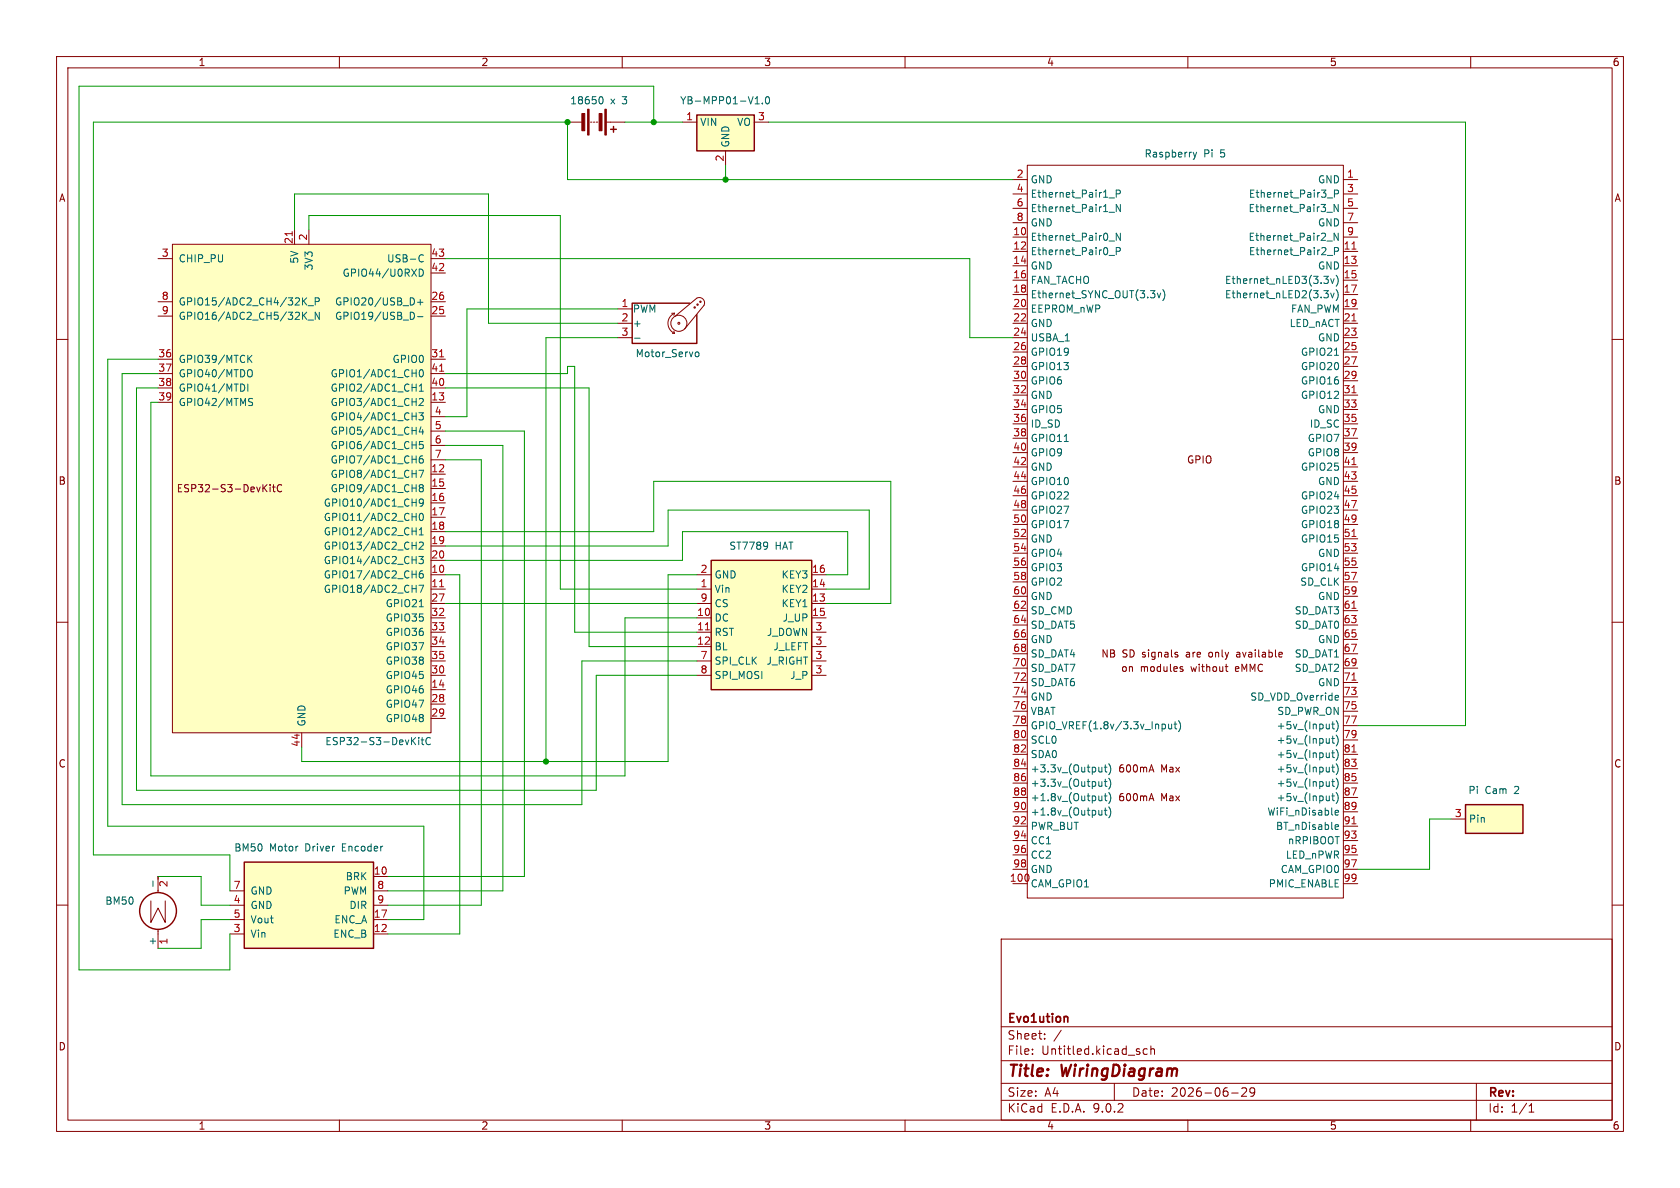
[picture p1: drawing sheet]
<svg xmlns="http://www.w3.org/2000/svg" width="297mm" height="210mm" viewBox="0 0 297 210" stroke-linecap="round" stroke-linejoin="round" font-family="sans-serif">
<g fill="none" stroke="#840000" stroke-width=".18">
<path d="M10 10h277v190h-277zM12 12h273v186h-273zM60 10v2M110 10v2M160 10v2M210 10v2M260 10v2M10 60h2M285 60h2M10 110h2M285 110h2M10 160h2"/>
<path d="M177 166h108v32h-108zM285 160h2M60 198v2M110 198v2M160 198v2M177 194.5h108M177 191.5h108M177 187.5h108M177 181.5h108M182.5 186.3v.1M182.5 185.5v.1M184.7 183.6v.1"/>
<path d="M184.7 182.8v.1M187.6 182.1l-1.3 2M197 191.5v3M202.8 185.5l-.4-.1-.3 .3v.4l.1 .2h.6M203.5 185.5l.2-.1 .3 .1 .1 .9M203.5 184.9v1.5M210 198v2M217.7 193.2h1.2M219.5 192.4l.6-.1 .2 .1 .1 .3-.9 1.1h.9M221.8 192.9l-.3 .3h-.3l-.2-.3 .1-.5 .4-.1 .2 .1a.99 .99 0 0 1-.3 1.4h-.3M260 198v2M261 191.5v6.5"/>
<path d="M270.3 196.6h.9M270.3 195.5l.4-.4v1.5"/>
</g>
<path d="M188.6 179.7l.2 .2v.8" fill="none" stroke="#840000" stroke-width=".3"/>
<path d="M30.5 43.2h45.7v86.3h-45.7z" fill="#ffffc2"/>
<g fill="none" stroke="#840000" stroke-width=".18">
<path d="M27.9 45.7h2.6M27.9 53.3h2.6M27.9 55.9h2.6M30.5 43.2h45.7v86.3h-45.7zM52.1 40.6v2.6M54.6 40.6v2.6M76.2 48.3h2.5M76.2 45.7h2.5M76.2 53.3h2.5M76.2 55.9h2.5M27.9 71.1h2.6M27.9 66h2.6"/>
<path d="M27.9 68.6h2.6M27.9 63.5h2.6M76.2 71.1h2.5M76.2 66h2.5M76.2 68.6h2.5M76.2 63.5h2.5M76.2 73.7h2.5M76.2 76.2h2.5M76.2 78.7h2.5M46.7 86.2l.5 .7M47.2 85.7l-.7 .7M47.7 85.7v.1"/>
<path d="M47.7 86.1v.8M48.2 86.1h.5M48.4 85.7v1.1l.3 .1M49.8 85.8a.6 .6 0 0 0-.8 .4 .6 .6 0 0 0 .6 .7l.2-.1M76.2 96.5h2.5M76.2 81.3h2.5M76.2 83.8h2.5M76.2 86.4h2.5M76.2 88.9h2.5M76.2 91.4h2.5M76.2 94h2.5M76.2 99.1h2.5"/>
<path d="M76.2 101.6h2.5M76.2 104.1h2.5M76.2 106.7h2.5M76.2 109.2h2.5M76.2 111.8h2.5M76.2 114.3h2.5M76.2 116.8h2.5M76.2 119.4h2.5M53.3 129.5v2.6M76.2 121.9h2.5M76.2 124.5h2.5M76.2 127h2.5"/>
</g>
<g fill="none" stroke="#006464" stroke-width=".18">
<path d="M53.7 53.2l.5 .7M53.7 55.7l.5 .8M54.2 52.6l-.7 .8M54.2 55.2l-.7 .7M54.5 54h.9M54.5 56.6h.9M55.7 53.3h.6l.2-.2-.1-.3-.7-.2v1.3M56.5 55.2v1.3l-.8-1.3v1.3M73 55.3l.3 .4-.3 .7M73.8 53.4h1M73.8 56h1M74.1 47.6a.64 .64 0 0 1 .7 .6 .64 .64 0 0 1-.7 .6z"/>
<path d="M74.3 53v.9M74.3 45.1l.3-.1 .2 .2M74.8 46.2l-.2 .1-.3-.1M43.1 68.1l.2 .3-.2 .6M43.8 67.9v1.3M44 63.4l.5 .7M44.1 71l.4 .2 .2 .1-.2 .3-.4 .1M44.1 70.5h.6M44.1 65.3a.43 .43 0 0 1 .5 .5v.4a.43 .43 0 0 1-.5 .4M44.5 62.8l-.7 .7M74.1 73h.7l-.4 .5 .4 .1v.5l-.2 .1-.5-.1M74.1 70.6l.5-.2 .2 .4-.7 .9h.7"/>
<path d="M74.1 69.2h.7M74.1 68.3l.4-.4v1.3M74.3 65.4l.1-.1a.68 .68 0 0 1 .5 .7 .68 .68 0 0 1-.5 .6 .84 .84 0 0 1-.1-1.2zM74.4 75.4l-.3 1h.8M74.7 75.9v.9M74.8 78h-.6l-.1 .7 .2-.2 .4 .1 .1 .2v.4l-.2 .1-.5-.1M72.8 93.9h.8M73.6 93.3v1.3M74.1 98.4h.7l-.4 .5 .4 .1v.5l-.2 .1-.5-.1M74.1 83.1h.8l-.5 1.3M74.1 96l.5-.2 .2 .4-.7 .9h.7M74.1 93.7l.4-.4v1.3"/>
<path d="M74.1 94.6h.7M74.3 90.8l.1-.1a.68 .68 0 0 1 .5 .7 .68 .68 0 0 1-.5 .6 .84 .84 0 0 1-.1-1.2zM74.4 86.2l-.3 .3 .1 .3 .2 .1h.3l.1-.2v-.2l-.2-.3M74.4 86.2l-.3-.2 .3-.3h.2l.2 .2-.2 .3M74.4 86.2h.2M74.7 80.6l-.3 .1a.86 .86 0 0 0 0 1.2l.4-.2v-.4l-.2-.2h-.2l-.3 .2M74.8 88.8l-.2 .2-.4-.1-.1-.1 .1-.5 .4-.1 .2 .1a.84 .84 0 0 1-.3 1.2h-.3M74.1 103.4h.8l-.5 1.3M74.1 107.3h.7M74.7 100.9l-.3 .1a.86 .86 0 0 0 0 1.2l.4-.1v-.5l-.2-.2h-.2l-.3 .2M72.9 130.9l.6 .7M73.5 130.4l-.7 .7"/>
<path d="M74 130.4v.1M74 130.8v.8M74.4 130.8h.5M74.6 130.4v1.1l.3 .1M76.1 130.5a.6 .6 0 0 0-.9 .4 .6 .6 0 0 0 .6 .7l.3-.1"/>
</g>
<path d="M51.7 40.9v.8M77.7 65.6h.7M77.7 63.1h.7M77.7 103.7h.7" fill="none" stroke="#a90000" stroke-width=".18"/>
<path d="M125.7 99.1h17.8v22.8h-17.8z" fill="#ffffc2"/>
<path d="M121.9 53.6h-10.1v7.1h11.4v-5.1M125.7 99.1h17.8v22.8h-17.8z" fill="none" stroke="#840000" stroke-width=".25"/>
<g fill="none" stroke="#840000" stroke-width=".18">
<path d="M179.1 31.8h2.5M179.1 34.3h2.5M179.1 36.8h2.5M179.1 39.4h2.5M181.6 29.2h55.9v129.6h-55.9zM237.5 31.8h2.5M237.5 34.3h2.5M237.5 36.8h2.5M237.5 39.4h2.5M109.2 54.6h2.6M109.2 57.2h2.6M109.2 59.7h2.6"/>
<path d="M118.7 55.4h.6M118.9 58.9h.4M119.1 58.5l.2 .4M119.3 55.4a1.94 1.94 0 0 0-1.2 1.8 1.94 1.94 0 0 0 1.2 1.7M119.3 55.4l-.2 .4M119.4 55.9l3.8-3.2a.94 .94 0 0 1 1.1 .2 .94 .94 0 0 1 .2 1.1l-3.5 4.2M179.1 54.6h2.5M179.1 57.2h2.5M179.1 59.7h2.5M179.1 41.9h2.5M179.1 44.5h2.5M179.1 47h2.5"/>
<path d="M179.1 49.5h2.5M179.1 52.1h2.5M237.5 54.6h2.5M237.5 57.2h2.5M237.5 59.7h2.5M237.5 41.9h2.5M237.5 44.5h2.5M237.5 47h2.5M237.5 49.5h2.5M237.5 52.1h2.5M179.1 62.2h2.5M179.1 64.8h2.5"/>
<path d="M179.1 67.3h2.5M179.1 69.9h2.5M179.1 72.4h2.5M179.1 74.9h2.5M179.1 77.5h2.5M237.5 62.2h2.5M237.5 64.8h2.5M237.5 67.3h2.5M237.5 69.9h2.5M237.5 72.4h2.5M237.5 74.9h2.5M237.5 77.5h2.5"/>
<path d="M179.1 80h2.5M179.1 82.6h2.5M179.1 85.1h2.5M179.1 87.6h2.5M179.1 90.2h2.5M179.1 92.7h2.5M179.1 95.3h2.5M179.1 97.8h2.5M237.5 80h2.5M237.5 82.6h2.5M237.5 85.1h2.5M237.5 87.6h2.5"/>
<path d="M237.5 90.2h2.5M237.5 92.7h2.5M237.5 95.3h2.5M237.5 97.8h2.5M123.2 101.6h2.5M123.2 104.1h2.5M123.2 106.7h2.5M123.2 109.2h2.5M123.2 111.8h2.5M123.2 114.3h2.5M123.2 116.8h2.5M123.2 119.4h2.5"/>
<path d="M143.5 101.6h2.5M143.5 104.1h2.5M143.5 106.7h2.5M143.5 109.2h2.5M143.5 111.8h2.5M143.5 114.3h2.5M143.5 116.8h2.5M143.5 119.4h2.5M179.1 100.3h2.5M179.1 102.9h2.5M179.1 105.4h2.5M179.1 108h2.5"/>
<path d="M179.1 110.5h2.5M179.1 113h2.5M179.1 115.6h2.5M179.1 118.1h2.5M208.1 115.7l.1 .2-.1 .2M208.1 115.3l.1 .1M208.8 118.3h.3l.1 .2-.2 .2h-.3M208.8 117.8l.3 .1M216.6 117.8h.5M216.8 118.6l.3 .1M218.8 115.3l-.1 .1M218.8 115.7l-.2 .1 .2 .3"/>
<path d="M237.5 100.3h2.5M237.5 102.9h2.5M237.5 105.4h2.5M237.5 108h2.5M237.5 110.5h2.5M237.5 113h2.5M237.5 115.6h2.5M237.5 118.1h2.5M179.1 120.7h2.5M179.1 123.2h2.5M179.1 125.7h2.5M179.1 128.3h2.5"/>
<path d="M179.1 130.8h2.5M179.1 133.4h2.5M179.1 135.9h2.5M179.1 138.4h2.5M203.3 136.1h.6M203.6 135.2l.4 1.3M237.5 120.7h2.5M237.5 123.2h2.5M237.5 125.7h2.5M237.5 128.3h2.5M237.5 130.8h2.5M237.5 133.4h2.5"/>
<path d="M237.5 135.9h2.5M237.5 138.4h2.5M179.1 141h2.5M179.1 143.5h2.5M179.1 146.1h2.5M179.1 148.6h2.5M179.1 151.1h2.5M179.1 153.7h2.5M203.3 141.2h.6M203.6 140.3l.4 1.2M237.5 141h2.5M237.5 143.5h2.5"/>
<path d="M237.5 146.1h2.5M237.5 148.6h2.5M237.5 151.1h2.5M237.5 153.7h2.5M237.5 156.2h2.5"/>
<circle cx="120" cy="57.1" r=".18"/>
<circle cx="120" cy="57.1" r="1.42"/>
<circle cx="122.8" cy="54.4" r=".13"/>
<circle cx="123.3" cy="53.8" r=".13"/>
<circle cx="123.8" cy="53.3" r=".13"/>
</g>
<path d="M239 44h.7M239 56.7h.7M239 69.4h.7M239 82.1h.7M239 94.8h.7M124.7 111.3h.7M239 107.5h.7M239 120.2h.7M239 132.9h.7M239 145.6h.7" fill="none" stroke="#a90000" stroke-width=".18"/>
<g fill="none" stroke="#006464" stroke-width=".18">
<path d="M196.1 35h.9M196.1 37.5h.9M197.3 34.3l.6-.1 .2-.2-.1-.3-.7-.1v1.3M198.1 36.1v1.3l-.8-1.3v1.3M210.9 26.9l.3 .9M211.2 27.8l-.3 .4M211.5 26.9l-.3 .9M234.6 37.5h1M234.6 35h1M235.9 34.3l.6-.1 .1-.2v-.3l-.7-.1v1.3M236.6 36.1v1.3l-.7-1.3v1.3M112.2 59.8h1"/>
<path d="M196.1 42.6h.9M196.1 45.2h.9M197.3 44.4h.6l.2-.2-.1-.3-.7-.1v1.2M198.1 41.2v1.3l-.8-1.3v1.3M204.6 51.8l.3 .8 .3-.8M205.6 51.2a1.46 1.46 0 0 1 0 1.9M234 48.8h.8l-.4 .5 .4 .1v.5l-.2 .2h-.4M234 51.4h.8l-.4 .5 .4 .1v.4l-.2 .2h-.4M234.6 42.6h1M234.6 45.2h1M235.2 49.3l.4 .8 .3-.8M235.2 51.8l.4 .8 .3-.8"/>
<path d="M235.9 44.4h.6l.1-.2v-.3l-.7-.1v1.2M236.2 48.7a1.46 1.46 0 0 1 0 1.9M236.2 51.2a1.46 1.46 0 0 1 0 1.9M236.6 41.2v1.3l-.7-1.3v1.3M122.9 62.5l.2-.3 .3 .1 .2 .2-.2 .5-.3 .1-.2-.3M188.1 78h.8M235.9 62.8h.7M135.5 95.8l.1 .2a1.07 1.07 0 0 1-.1 1M135.7 96.4l-.2 .2M194.8 135.6v.9M194.8 138.2v.8M194.8 136.3l-.4 .2"/>
<path d="M194.8 138.9l-.4 .1M195.2 135.6h.5M195.2 138.2h.5M195.4 135.2v1.1l.3 .2M195.4 137.7v1.1l.3 .2M196 135a1.46 1.46 0 0 1 0 2M196 137.6a1.46 1.46 0 0 1 0 1.9M206 128.1v.6M206.6 128l.1 .8h.3l.1-.1M207.1 128v.8M207.6 128h.4M207.7 127.6v1.1l.3 .1"/>
<path d="M208.3 127.4a1.46 1.46 0 0 1 0 1.9M235.4 128h.5M235.4 135.6h.5M235.4 138.2h.5M235.4 130.5h.5M235.4 133.1h.5M235.6 127.6v1.1l.3 .1M235.6 135.2v1.1l.3 .2M235.6 137.7v1.1l.3 .2M235.6 130.1v1.1l.3 .2M235.6 132.7v1l.3 .2M236.2 122.9l.4 .1v.2l-.6 .1"/>
<path d="M236.2 127.4a1.46 1.46 0 0 1 0 1.9M236.2 129.9a1.46 1.46 0 0 1 0 2M236.2 132.5a1.46 1.46 0 0 1 0 1.9M236.2 135a1.46 1.46 0 0 1 0 2M236.2 137.6a1.46 1.46 0 0 1 0 1.9M236.6 123.7l-.4 .1M194.8 140.7v.8M194.8 143.2v.9M194.8 141.4l-.4 .1M194.8 144l-.4 .1M195.2 140.7h.5M195.2 143.2h.5"/>
<path d="M195.4 140.3v1.1l.3 .1M195.4 142.8v1.1l.3 .2M196 140.1a1.46 1.46 0 0 1 0 1.9M196 142.6a1.46 1.46 0 0 1 0 2M235.4 140.7h.5M235.6 140.3v1.1l.3 .1M236 143.7l.6-.2v-.2l-.4-.1-.2 .2 .1 .6h.5M236.1 145.8h.4l.1 .3-.6 .1M236.1 146.6h.5M236.2 140.1a1.46 1.46 0 0 1 0 1.9"/>
</g>
<path d="M259.1 142.2h10.1v5.1h-10.1z" fill="#ffffc2"/>
<g fill="none" stroke="#840000" stroke-width=".25">
<path d="M107.9 22.9h1.1M108.5 22.4v1M259.1 142.2h10.1v5.1h-10.1z"/>
<circle cx="27.9" cy="161" r="3.3"/>
</g>
<path d="M100.3 21.6h2.6M104.4 21.6h.2M104.9 21.6h.3M105.4 21.6h.3M107.2 21.6h3.3M26.7 159.3v3.8l1.2-2.6 1.3 2.6v-3.8M27.9 154.9v2.9M256.5 144.8h2.6M27.9 164.3v3.3" fill="none" stroke="#840000" stroke-width=".18"/>
<g fill="#840000" stroke="#840000" stroke-width=".18">
<path d="M106.9 19.3h.3v4.6h-.3z"/>
<path d="M103.9 19.3h.2v4.6h-.2z"/>
<path d="M105.9 20.1h.5v3h-.5z"/>
<path d="M102.9 20.1h.5v3h-.5z"/>
</g>
<path d="M106.1 17.2l.1-.1a.68 .68 0 0 1 .4 .6 .68 .68 0 0 1-.4 .7l-.1-.1M27 155.7v1" fill="none" stroke="#006464" stroke-width=".18"/>
<path d="M123.2 20.3h10.1v6.4h-10.1z" fill="#ffffc2"/>
<path d="M123.2 20.3h10.1v6.4h-10.1z" fill="none" stroke="#840000" stroke-width=".25"/>
<path d="M120.6 21.6h2.6M128.3 26.7v2.5M133.3 21.6h2.6" fill="none" stroke="#840000" stroke-width=".18"/>
<path d="M133.5 18.4h.7M133.6 17.4l.3-.3v1.3M134.8 18.2v.2M135.5 17.2l.1-.1a.68 .68 0 0 1 .5 .6 .68 .68 0 0 1-.5 .7 .84 .84 0 0 1-.1-1.2z" fill="none" stroke="#006464" stroke-width=".18"/>
<path d="M43.2 152.4h22.8v15.2h-22.8z" fill="#ffffc2"/>
<path d="M43.2 152.4h22.8v15.2h-22.8z" fill="none" stroke="#840000" stroke-width=".25"/>
<path d="M40.6 157.5h2.6M66 157.5h2.6M66 154.9h2.6M40.6 165.1h2.6M40.6 162.6h2.6M40.6 160h2.6M66 165.1h2.6M66 162.6h2.6M66 160h2.6" fill="none" stroke="#840000" stroke-width=".18"/>
<g fill="none" stroke="#009600" stroke-width=".18">
<path d="M110.5 21.6h10.1M115.6 21.6v-6.4h-101.6v156.3h26.6v-6.4M128.3 29.2v2.6M135.9 21.6h123.2v106.7h-19.1M179.1 31.8h-78.8v-10.2h-83.8v129.5h24.1v6.4M52.1 40.6v-6.3h34.3v22.9h22.8M54.6 40.6v-2.5h44.5v66h24.1M78.7 45.7h92.7v14h7.7M109.2 59.7h-12.7v74.9M109.2 54.6h-26.7v19.1h-3.8M27.9 66h-6.3v76.2h81.3v-25.4h20.3M27.9 63.5h-8.9v82.6h55.9v16.5h-6.3"/>
<path d="M27.9 71.1h-1.2v66.1h83.8v-28h12.7M27.9 68.6h-3.8v71.1h81.3v-20.3h17.8M78.7 68.6h25.4v45.7h19.1M78.7 76.2h14v78.7h-24.1M78.7 78.7h10.2v78.8h-20.3M78.7 66h21.6v-1.2h1.3v47h21.6M78.7 81.3h6.4v78.7h-16.5M78.7 99.1h41.9v-5.1h29.3v7.6h-3.9M78.7 96.5h39.4v-6.3h35.6v13.9h-7.7M78.7 94h36.9v-8.9h41.9v21.6h-11.5M78.7 101.6h2.6v63.5h-12.7M78.7 106.7h44.5"/>
<path d="M123.2 101.6h-5.1v33h-64.8v-2.5M27.9 154.9h7.7v5.1h5M256.5 144.8h-3.8v8.9h-12.7M40.6 162.6h-5v5h-7.7"/>
</g>
<g fill="#009600" stroke="#009600" stroke-width=".18">
<circle cx="96.5" cy="134.6" r=".46"/>
<circle cx="115.6" cy="21.6" r=".46"/>
<circle cx="128.3" cy="31.8" r=".46"/>
<circle cx="100.3" cy="21.6" r=".46"/>
</g>
<g font-size="2.8" fill="#840000">
<text x="178" y="190.9">Title:</text>
<text x="187.7" y="190.9">WiringDiagram</text>
</g>
<g font-size="2.1" fill="#840000">
<text x="178" y="184">Sheet:</text>
<text x="178" y="181.2">Evo1ution</text>
<text x="178" y="186.7">File:</text>
<text x="184.1" y="186.7">Untitled.kicad_sch</text>
<text x="178" y="196.9">KiCad</text>
<text x="178" y="194.1">Size:</text>
<text x="184.7" y="194.1">A4</text>
<text x="185.7" y="196.9">E.D.A.</text>
<text x="193.3" y="196.9">9.0.2</text>
<text x="200" y="194.1">Date:</text>
<text x="207" y="194.1">2026-06-29</text>
<text x="263" y="194.3">Rev:</text>
<text x="263" y="196.9">Id:</text>
<text x="267.1" y="196.9">1/1</text>
</g>
<g font-size="1.8" fill="#840000">
<text x="35" y="11.9">1</text>
<text x="85" y="11.9">2</text>
<text x="135" y="11.9">3</text>
<text x="185" y="11.9">4</text>
<text x="235" y="11.9">5</text>
<text x="285" y="11.9">6</text>
<text x="10.3" y="35.9">A</text>
<text x="285.3" y="35.9">A</text>
<text x="209.8" y="82.1">GPIO</text>
<text x="10.3" y="85.9">B</text>
<text x="31.1" y="87.2">ESP32-S3-DevKitC</text>
<text x="285.3" y="85.9">B</text>
<text x="194.6" y="116.4">NB</text>
<text x="198.1" y="119">on</text>
<text x="198.4" y="116.4">SD signals</text>
<text x="201.6" y="119">modules</text>
<text x="210" y="116.4">are</text>
<text x="210.7" y="119">without</text>
<text x="214.2" y="116.4">only</text>
<text x="218.7" y="119">eMMC</text>
<text x="219.3" y="116.4">available</text>
<text x="10.3" y="135.9">C</text>
<text x="197.6" y="136.8">600mA</text>
<text x="205.2" y="136.8">Max</text>
<text x="285.3" y="135.9">C</text>
<text x="197.6" y="141.8">600mA</text>
<text x="205.2" y="141.8">Max</text>
<text x="10.3" y="185.9">D</text>
<text x="285.3" y="185.9">D</text>
<text x="35" y="199.9">1</text>
<text x="85" y="199.9">2</text>
<text x="135" y="199.9">3</text>
<text x="185" y="199.9">4</text>
<text x="235" y="199.9">5</text>
<text x="285" y="199.9">6</text>
</g>
<g font-size="1.8" fill="#006464">
<text x="100.7" y="18.6">18650</text>
<text x="107.9" y="18.6">x</text>
<text x="110.1" y="18.6">3</text>
<text x="120.2" y="18.6">YB-MPP01-V1.0</text>
<text x="123.7" y="22.5">VIN</text>
<text x="130.2" y="22.5">VO</text>
<text x="129.1" y="26.2" transform="rotate(-90 129.1 26.2)">GND</text>
<text x="202.3" y="28">Raspberry</text>
<text x="212.8" y="28">Pi</text>
<text x="215.8" y="28">5</text>
<text x="182.1" y="32.6">GND</text>
<text x="182.1" y="35.2">Ethernet_Pair1_P</text>
<text x="220.7" y="35.2">Ethernet_Pair3_P</text>
<text x="232.9" y="32.6">GND</text>
<text x="182.1" y="37.7">Ethernet_Pair1_N</text>
<text x="182.1" y="40.2">GND</text>
<text x="220.6" y="37.7">Ethernet_Pair3_N</text>
<text x="232.9" y="40.2">GND</text>
<text x="31.5" y="46.6">CHIP_PU</text>
<text x="52.9" y="46.7" transform="rotate(-90 52.9 46.7)">5V</text>
<text x="55.5" y="47.9" transform="rotate(-90 55.5 47.9)">3V3</text>
<text x="68.3" y="46.6">USB-C</text>
<text x="182.1" y="42.8">Ethernet_Pair0_N</text>
<text x="182.1" y="45.3">Ethernet_Pair0_P</text>
<text x="182.1" y="47.9">GND</text>
<text x="220.6" y="42.8">Ethernet_Pair2_N</text>
<text x="220.7" y="45.3">Ethernet_Pair2_P</text>
<text x="232.9" y="47.9">GND</text>
<text x="60.5" y="49.1">GPIO44/U0RXD</text>
<text x="182.1" y="50.4">FAN_TACHO</text>
<text x="182.1" y="52.9">Ethernet_SYNC_OUT(3.3v)</text>
<text x="216.5" y="50.4">Ethernet_nLED3(3.3v)</text>
<text x="216.5" y="52.9">Ethernet_nLED2(3.3v)</text>
<text x="31.5" y="54.2">GPIO15/ADC2_CH4/32K_P</text>
<text x="31.5" y="56.7">GPIO16/ADC2_CH5/32K_N</text>
<text x="59.1" y="54.2">GPIO20/USB_D+</text>
<text x="59.1" y="56.7">GPIO19/USB_D-</text>
<text x="111.8" y="55.5">PWM</text>
<text x="111.8" y="58">+</text>
<text x="182.1" y="55.5">EEPROM_nWP</text>
<text x="182.1" y="58">GND</text>
<text x="227.9" y="58">LED_nACT</text>
<text x="228.1" y="55.5">FAN_PWM</text>
<text x="31.5" y="64.4">GPIO39/MTCK</text>
<text x="69.3" y="64.4">GPIO0</text>
<text x="112.3" y="63.3">Motor_Servo</text>
<text x="182.1" y="60.6">USBA_1</text>
<text x="182.1" y="63.1">GPIO19</text>
<text x="182.1" y="65.6">GPIO13</text>
<text x="229.9" y="63.1">GPIO21</text>
<text x="229.9" y="65.6">GPIO20</text>
<text x="232.9" y="60.6">GND</text>
<text x="31.5" y="72">GPIO42/MTMS</text>
<text x="31.5" y="66.9">GPIO40/MTDO</text>
<text x="31.5" y="69.4">GPIO41/MTDI</text>
<text x="58.3" y="66.9">GPIO1/ADC1_CH0</text>
<text x="58.3" y="69.4">GPIO2/ADC1_CH1</text>
<text x="58.3" y="72">GPIO3/ADC1_CH2</text>
<text x="182.1" y="68.2">GPIO6</text>
<text x="182.1" y="70.7">GND</text>
<text x="229.9" y="68.2">GPIO16</text>
<text x="229.9" y="70.7">GPIO12</text>
<text x="58.3" y="74.5">GPIO4/ADC1_CH3</text>
<text x="58.3" y="77.1">GPIO5/ADC1_CH4</text>
<text x="182.1" y="73.3">GPIO5</text>
<text x="182.1" y="75.8">ID_SD</text>
<text x="231.5" y="75.8">ID_SC</text>
<text x="232.9" y="73.3">GND</text>
<text x="58.3" y="79.6">GPIO6/ADC1_CH5</text>
<text x="58.3" y="82.1">GPIO7/ADC1_CH6</text>
<text x="182.1" y="78.3">GPIO11</text>
<text x="182.1" y="80.9">GPIO9</text>
<text x="182.1" y="83.4">GND</text>
<text x="229.9" y="83.4">GPIO25</text>
<text x="231.1" y="78.3">GPIO7</text>
<text x="231.1" y="80.9">GPIO8</text>
<text x="57.1" y="89.8">GPIO10/ADC1_CH9</text>
<text x="58.3" y="84.7">GPIO8/ADC1_CH7</text>
<text x="58.3" y="87.2">GPIO9/ADC1_CH8</text>
<text x="182.1" y="86">GPIO10</text>
<text x="182.1" y="88.5">GPIO22</text>
<text x="229.9" y="88.5">GPIO24</text>
<text x="232.9" y="86">GND</text>
<text x="57.1" y="92.3">GPIO11/ADC2_CH0</text>
<text x="57.1" y="94.8">GPIO12/ADC2_CH1</text>
<text x="182.1" y="91">GPIO27</text>
<text x="182.1" y="93.6">GPIO17</text>
<text x="229.9" y="91">GPIO23</text>
<text x="229.9" y="93.6">GPIO18</text>
<text x="57.1" y="97.4">GPIO13/ADC2_CH2</text>
<text x="57.1" y="99.9">GPIO14/ADC2_CH3</text>
<text x="128.8" y="97.4">ST7789</text>
<text x="137" y="97.4">HAT</text>
<text x="182.1" y="96.1">GND</text>
<text x="182.1" y="98.7">GPIO4</text>
<text x="182.1" y="101.2">GPIO3</text>
<text x="229.9" y="96.1">GPIO15</text>
<text x="229.9" y="101.2">GPIO14</text>
<text x="232.9" y="98.7">GND</text>
<text x="57.1" y="102.5">GPIO17/ADC2_CH6</text>
<text x="57.1" y="105">GPIO18/ADC2_CH7</text>
<text x="68.1" y="107.5">GPIO21</text>
<text x="126.2" y="102.5">GND</text>
<text x="126.2" y="105">Vin</text>
<text x="126.2" y="107.5">CS</text>
<text x="138.1" y="102.5">KEY3</text>
<text x="138.1" y="105">KEY2</text>
<text x="138.1" y="107.5">KEY1</text>
<text x="182.1" y="103.7">GPIO2</text>
<text x="182.1" y="106.3">GND</text>
<text x="229.8" y="103.7">SD_CLK</text>
<text x="232.9" y="106.3">GND</text>
<text x="68.1" y="110.1">GPIO35</text>
<text x="68.1" y="112.6">GPIO36</text>
<text x="126.2" y="110.1">DC</text>
<text x="126.2" y="112.6">RST</text>
<text x="135.5" y="112.6">J_DOWN</text>
<text x="138.3" y="110.1">J_UP</text>
<text x="182.1" y="108.8">SD_CMD</text>
<text x="182.1" y="111.4">SD_DAT5</text>
<text x="182.1" y="113.9">GND</text>
<text x="228.8" y="108.8">SD_DAT3</text>
<text x="228.8" y="111.4">SD_DAT0</text>
<text x="232.9" y="113.9">GND</text>
<text x="68.1" y="115.2">GPIO37</text>
<text x="68.1" y="117.7">GPIO38</text>
<text x="126.2" y="115.2">BL</text>
<text x="126.2" y="117.7">SPI_CLK</text>
<text x="135.4" y="117.7">J_RIGHT</text>
<text x="136.6" y="115.2">J_LEFT</text>
<text x="182.1" y="116.4">SD_DAT4</text>
<text x="182.1" y="119">SD_DAT7</text>
<text x="228.8" y="116.4">SD_DAT1</text>
<text x="228.8" y="119">SD_DAT2</text>
<text x="68.1" y="122.8">GPIO46</text>
<text x="68.1" y="120.2">GPIO45</text>
<text x="68.1" y="125.3">GPIO47</text>
<text x="126.2" y="120.2">SPI_MOSI</text>
<text x="139.6" y="120.2">J_P</text>
<text x="182.1" y="121.5">SD_DAT6</text>
<text x="182.1" y="124.1">GND</text>
<text x="220.9" y="124.1">SD_VDD_Override</text>
<text x="232.9" y="121.5">GND</text>
<text x="54.2" y="128.5" transform="rotate(-90 54.2 128.5)">GND</text>
<text x="57.4" y="131.9">ESP32-S3-DevKitC</text>
<text x="68.1" y="127.9">GPIO48</text>
<text x="182.1" y="126.6">VBAT</text>
<text x="182.1" y="129.1">GPIO_VREF(1.8v/3.3v_Input)</text>
<text x="182.1" y="131.7">SCL0</text>
<text x="225.6" y="129.1">+5v_(Input)</text>
<text x="225.6" y="131.7">+5v_(Input)</text>
<text x="225.7" y="126.6">SD_PWR_ON</text>
<text x="182.1" y="134.2">SDA0</text>
<text x="182.1" y="136.8">+3.3v_(Output)</text>
<text x="225.6" y="134.2">+5v_(Input)</text>
<text x="225.6" y="136.8">+5v_(Input)</text>
<text x="182.1" y="139.3">+3.3v_(Output)</text>
<text x="182.1" y="141.8">+1.8v_(Output)</text>
<text x="225.6" y="139.3">+5v_(Input)</text>
<text x="225.6" y="141.8">+5v_(Input)</text>
<text x="259.5" y="140.6">Pi</text>
<text x="262.5" y="140.6">Cam</text>
<text x="267.8" y="140.6">2</text>
<text x="182.1" y="144.4">+1.8v_(Output)</text>
<text x="182.1" y="146.9">PWR_BUT</text>
<text x="182.1" y="149.5">CC1</text>
<text x="224" y="144.4">WiFi_nDisable</text>
<text x="225.5" y="146.9">BT_nDisable</text>
<text x="227.6" y="149.5">nRPIBOOT</text>
<text x="259.6" y="145.6">Pin</text>
<text x="41.3" y="150.7">BM50</text>
<text x="47.6" y="150.7">Motor</text>
<text x="54.1" y="150.7">Driver</text>
<text x="60.7" y="150.7">Encoder</text>
<text x="61" y="155.8">BRK</text>
<text x="182.1" y="152">CC2</text>
<text x="182.1" y="154.5">GND</text>
<text x="226.3" y="154.5">CAM_GPIO0</text>
<text x="227.2" y="152">LED_nPWR</text>
<text x="18.5" y="160.1">BM50</text>
<text x="44.2" y="160.9">GND</text>
<text x="44.2" y="158.3">GND</text>
<text x="60.6" y="158.3">PWM</text>
<text x="61.7" y="160.9">DIR</text>
<text x="182.1" y="157.1">CAM_GPIO1</text>
<text x="224.2" y="157.1">PMIC_ENABLE</text>
<text x="27.7" y="167.3" transform="rotate(-90 27.7 167.3)">+</text>
<text x="44.2" y="166">Vin</text>
<text x="44.2" y="163.4">Vout</text>
<text x="58.8" y="166">ENC_B</text>
<text x="59" y="163.4">ENC_A</text>
</g>
<g font-size="1.8" fill="#a90000">
<text x="121.2" y="21.3">1</text>
<text x="133.9" y="21.3">3</text>
<text x="128" y="28.6" transform="rotate(-90 128 28.6)">2</text>
<text x="179.6" y="31.5">2</text>
<text x="179.6" y="34">4</text>
<text x="238.1" y="31.5">1</text>
<text x="238.1" y="34">3</text>
<text x="179" y="41.7">10</text>
<text x="179.6" y="36.6">6</text>
<text x="179.6" y="39.1">8</text>
<text x="238.1" y="36.6">5</text>
<text x="238.1" y="39.1">7</text>
<text x="238.1" y="41.7">9</text>
<text x="28.5" y="45.5">3</text>
<text x="51.8" y="43.2" transform="rotate(-90 51.8 43.2)">21</text>
<text x="54.4" y="42.6" transform="rotate(-90 54.4 42.6)">2</text>
<text x="76.2" y="45.5">43</text>
<text x="179" y="44.2">12</text>
<text x="179" y="46.7">14</text>
<text x="237.4" y="44.2">11</text>
<text x="237.4" y="46.7">13</text>
<text x="28.5" y="53.1">8</text>
<text x="76.2" y="48">42</text>
<text x="76.2" y="53.1">26</text>
<text x="179" y="49.3">16</text>
<text x="179" y="51.8">18</text>
<text x="237.4" y="49.3">15</text>
<text x="237.4" y="51.8">17</text>
<text x="28.5" y="55.6">9</text>
<text x="76.2" y="55.6">25</text>
<text x="109.8" y="54.4">1</text>
<text x="109.8" y="56.9">2</text>
<text x="109.8" y="59.4">3</text>
<text x="179" y="54.4">20</text>
<text x="179" y="56.9">22</text>
<text x="179" y="59.4">24</text>
<text x="237.4" y="54.4">19</text>
<text x="237.4" y="56.9">21</text>
<text x="237.4" y="59.4">23</text>
<text x="27.9" y="63.2">36</text>
<text x="27.9" y="65.8">37</text>
<text x="76.2" y="65.8">41</text>
<text x="76.2" y="63.2">31</text>
<text x="179" y="62">26</text>
<text x="179" y="64.5">28</text>
<text x="237.4" y="62">25</text>
<text x="237.4" y="64.5">27</text>
<text x="27.9" y="70.9">39</text>
<text x="27.9" y="68.3">38</text>
<text x="76.2" y="68.3">40</text>
<text x="76.2" y="70.9">13</text>
<text x="179" y="67.1">30</text>
<text x="179" y="69.6">32</text>
<text x="237.4" y="67.1">29</text>
<text x="237.4" y="69.6">31</text>
<text x="76.8" y="73.4">4</text>
<text x="76.8" y="75.9">5</text>
<text x="179" y="72.1">34</text>
<text x="179" y="74.7">36</text>
<text x="179" y="77.2">38</text>
<text x="237.4" y="72.1">33</text>
<text x="237.4" y="74.7">35</text>
<text x="237.4" y="77.2">37</text>
<text x="76.2" y="83.6">12</text>
<text x="76.8" y="78.5">6</text>
<text x="76.8" y="81">7</text>
<text x="179" y="79.8">40</text>
<text x="179" y="82.3">42</text>
<text x="237.4" y="79.8">39</text>
<text x="237.4" y="82.3">41</text>
<text x="76.2" y="86.1">15</text>
<text x="76.2" y="88.6">16</text>
<text x="179" y="84.8">44</text>
<text x="179" y="87.4">46</text>
<text x="179" y="89.9">48</text>
<text x="237.4" y="84.8">43</text>
<text x="237.4" y="87.4">45</text>
<text x="237.4" y="89.9">47</text>
<text x="76.2" y="91.2">17</text>
<text x="76.2" y="93.7">18</text>
<text x="179" y="92.5">50</text>
<text x="179" y="95">52</text>
<text x="237.4" y="92.5">49</text>
<text x="237.4" y="95">51</text>
<text x="76.2" y="96.3">19</text>
<text x="76.2" y="98.8">20</text>
<text x="76.2" y="101.3">10</text>
<text x="123.8" y="101.3">2</text>
<text x="143.5" y="101.3">16</text>
<text x="179" y="97.5">54</text>
<text x="179" y="100.1">56</text>
<text x="237.4" y="97.5">53</text>
<text x="237.4" y="100.1">55</text>
<text x="76.2" y="103.9">11</text>
<text x="76.2" y="106.4">27</text>
<text x="123.8" y="103.9">1</text>
<text x="123.8" y="106.4">9</text>
<text x="143.5" y="103.9">14</text>
<text x="143.5" y="106.4">13</text>
<text x="179" y="102.6">58</text>
<text x="179" y="105.2">60</text>
<text x="179" y="107.7">62</text>
<text x="237.4" y="102.6">57</text>
<text x="237.4" y="105.2">59</text>
<text x="237.4" y="107.7">61</text>
<text x="76.2" y="109">32</text>
<text x="76.2" y="111.5">33</text>
<text x="123.1" y="109">10</text>
<text x="123.1" y="111.5">11</text>
<text x="143.5" y="109">15</text>
<text x="144.1" y="111.5">3</text>
<text x="179" y="110.2">64</text>
<text x="179" y="112.8">66</text>
<text x="237.4" y="110.2">63</text>
<text x="237.4" y="112.8">65</text>
<text x="76.2" y="114">34</text>
<text x="76.2" y="116.6">35</text>
<text x="76.2" y="119.1">30</text>
<text x="123.1" y="114">12</text>
<text x="123.8" y="116.6">7</text>
<text x="123.8" y="119.1">8</text>
<text x="144.1" y="114">3</text>
<text x="144.1" y="116.6">3</text>
<text x="144.1" y="119.1">3</text>
<text x="179" y="115.3">68</text>
<text x="179" y="117.9">70</text>
<text x="237.4" y="115.3">67</text>
<text x="237.4" y="117.9">69</text>
<text x="76.2" y="121.7">14</text>
<text x="76.2" y="124.2">28</text>
<text x="179" y="120.4">72</text>
<text x="179" y="122.9">74</text>
<text x="179" y="125.5">76</text>
<text x="237.4" y="120.4">71</text>
<text x="237.4" y="122.9">73</text>
<text x="237.4" y="125.5">75</text>
<text x="76.2" y="126.7">29</text>
<text x="179" y="128">78</text>
<text x="179" y="130.6">80</text>
<text x="237.4" y="128">77</text>
<text x="237.4" y="130.6">79</text>
<text x="53.1" y="132.1" transform="rotate(-90 53.1 132.1)">44</text>
<text x="179" y="133.1">82</text>
<text x="179" y="135.6">84</text>
<text x="237.4" y="133.1">81</text>
<text x="237.4" y="135.6">83</text>
<text x="179" y="138.2">86</text>
<text x="179" y="140.7">88</text>
<text x="179" y="143.3">90</text>
<text x="237.4" y="138.2">85</text>
<text x="237.4" y="140.7">87</text>
<text x="237.4" y="143.3">89</text>
<text x="179" y="145.8">92</text>
<text x="179" y="148.3">94</text>
<text x="237.4" y="145.8">91</text>
<text x="237.4" y="148.3">93</text>
<text x="257.1" y="144.5">3</text>
<text x="66" y="154.7">10</text>
<text x="178.4" y="156">100</text>
<text x="179" y="150.9">96</text>
<text x="179" y="153.4">98</text>
<text x="237.4" y="150.9">95</text>
<text x="237.4" y="153.4">97</text>
<text x="237.4" y="156">99</text>
<text x="29.9" y="156.9" transform="rotate(-90 29.9 156.9)">2</text>
<text x="41.2" y="159.8">4</text>
<text x="41.2" y="157.2">7</text>
<text x="66.6" y="159.8">9</text>
<text x="66.6" y="157.2">8</text>
<text x="29.9" y="167.1" transform="rotate(-90 29.9 167.1)">1</text>
<text x="41.2" y="164.8">3</text>
<text x="41.2" y="162.3">5</text>
<text x="66" y="164.8">12</text>
<text x="66" y="162.3">17</text>
</g>
</svg>
